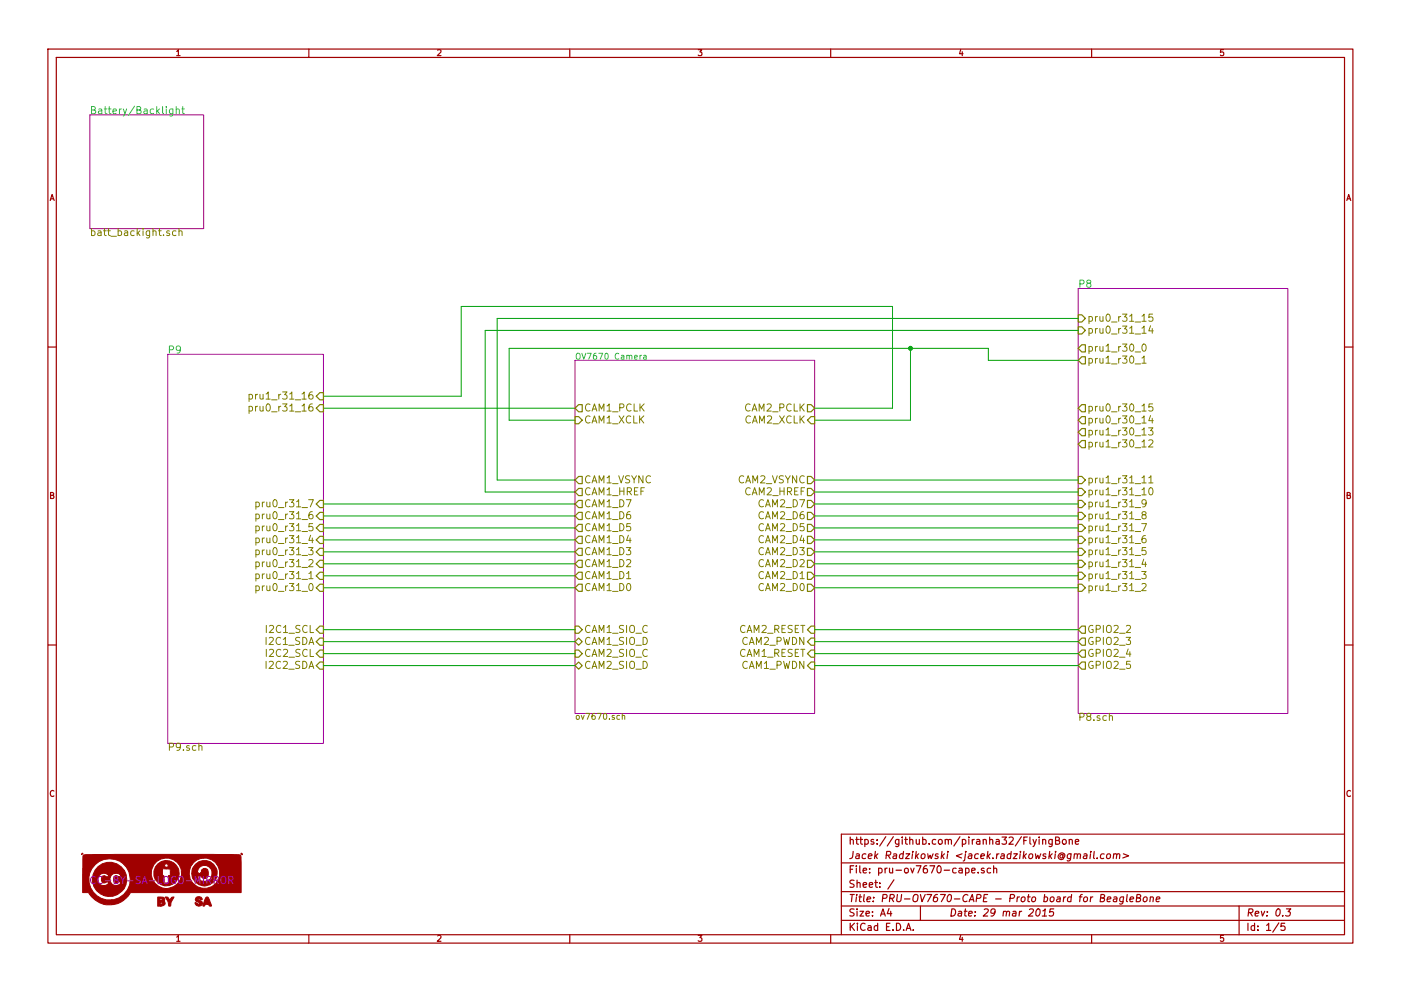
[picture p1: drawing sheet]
<svg xmlns="http://www.w3.org/2000/svg" width="297mm" height="210mm" viewBox="0 0 297 210" stroke-linecap="round" stroke-linejoin="round" font-family="sans-serif">
<g fill="none" stroke="#a00000" stroke-width=".25">
<path d="M10.2 10.4h276.6v189.7h-276.6zM11.9 12.2h273.2v186.1h-273.2zM65.5 10.4v1.8M120.8 10.4v1.8M176.1 10.4v1.8M231.4 10.4v1.8M10.2 73.6h1.7M285.1 73.6h1.7M10.2 136.8h1.7M285.1 136.8h1.7M218.4 177.6v1.3l.2 .2M219 178.1l.4 1"/>
<path d="M219.7 178.1l-.5 1.4-.2 .1M220.3 177.6v.1M220.3 178.1v1M221.1 178.3v-.1a.36 .36 0 0 1 .6 .1v.8M221.1 178.1v1M223.1 178.1v1.2l-.3 .3-.4-.1M223.1 178.2l-.4-.1-.3 .3v.6l.3 .1 .4-.1M223.8 178.3h.7l.1-.3-.1-.3-.7-.1v1.5h.6l.2-.1 .1-.4-.4-.3M225.3 178.3l.3-.2 .4 .2v.7l-.2 .1-.5-.1zM226.7 178.3l.1-.1a.36 .36 0 0 1 .6 .1v.8M226.7 178.1v1M228 178.6l.7-.1v-.3l-.5-.1-.2 .2 .1 .7h.6"/>
<path d="M285.1 177h-106.7v21.3M65.5 198.3v1.8M120.8 198.3v1.8M176.1 198.3v1.8M178.4 183.1h106.7M178.4 189.2h106.7M178.4 195.3h106.7M178.4 192.2h106.7M188.5 192.8l-.4 1h1M188.8 193.3v1.1M189.5 186.7l-1.3 1.9M192.1 197.4l.5-1.5 .5 1.5"/>
<path d="M192.3 197h.7M193.6 197.3v.1M195.1 192.2v3.1M204.7 184.3l.5-.1 .3 .3-.1 .6-.2 .1-.5-.1M206 184.7l.8-.1-.1-.3-.5-.1-.2 .2 .1 .7h.6M207.4 185.1v.1M208.6 184.3l-.3-.1-.2 .2v.2l.5 .2v.3h-.5M210 184.3l-.4-.1-.3 .3 .1 .6 .2 .1 .4-.1M210.7 184.3a.36 .36 0 0 1 .6 .1v.8M210.7 183.7v1.5M219.9 193l.2-.2a.78 .78 0 0 1 .5 .7 .78 .78 0 0 1-.3 .7l-.4 .2-.3-.3v-.7zM221 194.4h.9"/>
<path d="M221.1 193.3l.5-.5-.2 1.6M223.4 192.8h-.7l-.2 .8 .3-.2 .5 .1 .1 .2-.2 .5-.2 .2-.6-.2M229.8 181.2h.6v1M230.5 181.5l-.7 .2-.1 .3 .2 .2 .5-.1M231.2 181.1l-.1 1.1M231.3 180.6v.2M231.4 198.3v1.8M232 180.6l-.1 1.4 .2 .2M232.6 182v.2M233.3 190.5l.7-.1 .2-.5-.8-.1-.2 1.5 .9-.1 .1-.4-.3-.3M234.1 181.2l-.4-.1-.4 .4v.5l.3 .2 .4-.1M234.7 190.8l.8-.1v-.3h-.6l-.2 .7 .2 .2 .5-.1"/>
<path d="M234.7 181.3l.3-.2 .4 .2-.1 .7-.2 .2-.5-.2zM236.1 181.3l.3-.2 .3 .1v1M236.1 181.1l-.1 1.1M236.2 190.4h.6l-.1 .9M236.8 181.4l.2-.3 .4 .1-.1 1M236.8 190.7l-.7 .1-.1 .3 .2 .2 .5-.1M238.2 181.1l1.1 .5-1.3 .4M238.2 190.4l-.4-.1-.4 .3v.6l.3 .1 .4-.1M238.2 190.3l-.1 1.2-.4 .3-.3-.1M239 189.8l-.2 1.3 .2 .2M239.6 190.8l.7-.1v-.3h-.6l-.2 .7 .3 .2 .4-.1M241 190.5l.7-.1 .1-.5-.7-.1-.2 1.5 .8-.1 .1-.4-.3-.3"/>
<path d="M242.5 190.4l.3-.1 .4 .1v.6l-.4 .3-.4-.1zM243.9 190.4l.2-.1 .4 .1-.1 .9M243.9 190.3l-.1 1M245.1 190.8l.8-.1-.1-.3h-.5l-.2 .7 .2 .2 .4-.1M262.7 192.2v6.1M271.1 195.8l-1.3 2M272.4 195.9h-.7l-.1 .7 .2-.1h.5l.2 .3-.1 .5-.2 .1-.6-.1M272.7 192.8h1l-.6 .6 .4 .1 .1 .2-.1 .4-.3 .3-.6-.2"/>
</g>
<g fill="#a00000" stroke="#a00000" stroke-width=".21">
<path d="M17.4 181l.2 .1-.3 .2z"/>
<path d="M51.1 181l.3 .1v.3z"/>
<path d="M35.1 190.3a.75 .75 0 0 1 .9 .6l.1-.1a.66 .66 0 0 1 .8-.5l-.6 1-.1 .9-.2 .1-.2-.1-.1-.8z"/>
<path d="M41.6 190.4l.2-.1a.89 .89 0 0 1 1.1 .4v.2h-.2l-.5-.3-.3 .1 .9 .6 .2 .4a.81 .81 0 0 1-.9 .6 .81 .81 0 0 1-.7-.8l.6 .3 .4-.1-.9-.5-.1-.3z"/>
<path d="M33.5 190.3l1.1 .1a.68 .68 0 0 1 .2 .8l.2 .4a.83 .83 0 0 1-.9 .6v-.4l.4-.2v-.1l-.4-.1v-.3l.3-.3-.1-.1h-.4l.2 .7-.2 .2v.2h.2v.4l-.6 .1z"/>
<path d="M43.6 190.4l.3-.1 .3 .1 .7 1.8h-.5l-.2-.3-.3-.1v-.4h.1l-.1-.4-.1 .3 .1 .1v.4l-.3 .1-.3 .3h-.3z"/>
<path d="M33.4 183.3a2.69 2.69 0 0 1 4.5 1.2 2.69 2.69 0 0 1-3.1 3.4v-.6h.9v-1.5l.4-.2v-1.2l-.9-.1v-.3l.4-.2 .1-.3-.3-.2h-.3l-.2 .3 .1 .3 .2 .1v.3h-.8v1.2l.4 .4v2a2.66 2.66 0 0 1-2.1-1.9 2.66 2.66 0 0 1 .7-2.7z"/>
<path d="M41.5 183.4a2.7 2.7 0 0 1 4.4 .9 2.7 2.7 0 0 1-2.6 3.7v-1a1.66 1.66 0 0 0 1.6-2.2 1.66 1.66 0 0 0-2.6-.8l-.5 .9 .5 .5 .4-.5v-.2a.77 .77 0 0 1 .9-.5 .77 .77 0 0 1 .6 .8 1.01 1.01 0 0 1-.9 1.4l-.6-.3a.49 .49 0 0 0-.8-.1l.2 .4a1.26 1.26 0 0 0 1.2 .6v1a2.67 2.67 0 0 1-2.5-1.7 2.67 2.67 0 0 1 .7-2.9z"/>
<path d="M20.8 183.8a3.6 3.6 0 0 1 5.5 .7 3.6 3.6 0 0 1-1.5 5.3v-1.9l.8-.5v-.2l-.4-.2a.69 .69 0 0 1-1 .2l-.1-.8 .1-.5a.77 .77 0 0 1 1 .1l.5-.2a1.32 1.32 0 0 0-2.3 .2 1.32 1.32 0 0 0 1.4 1.9v1.9a3.3 3.3 0 0 1-2.8 .2v-2.1l.6-.1 .6-.5a.62 .62 0 0 0-1 0h-.3a.97 .97 0 0 1-.2-1.4l.4-.1 .5 .2 .5-.2a1.31 1.31 0 0 0-2.2 .2 1.31 1.31 0 0 0 1.1 1.9v2.1a3.6 3.6 0 0 1-1.2-6.2z"/>
<path d="M17.7 181.4l6.9-.1 26.4 .1 .1 8h-8.3v-.9a3.2 3.2 0 0 0 3.7-4.1 3.2 3.2 0 0 0-5.2-1.6 3.2 3.2 0 0 0 .6 5.4l.9 .3v.9h-7.7v-.9a3.2 3.2 0 0 0 3.2-4.4 3.2 3.2 0 0 0-5.4-1 3.2 3.2 0 0 0 1.6 5.3l.6 .1v.9h-7.4a5 5 0 0 1-4 2.5v-1a4.4 4.4 0 0 0 3.2-6.7 4.4 4.4 0 0 0-7.5 0 4.4 4.4 0 0 0 3.2 6.7h1.1v1a5 5 0 0 1-4.9-2.5h-1.3z"/>
</g>
<path d="M19 24.4h24.2v24.1h-24.2zM35.6 75.2h33v82.5h-33zM121.9 76.4h50.8v75h-50.8zM228.6 61.2h44.4v90.2h-44.4zM20.2 186.1a.72 .72 0 0 0-1 .5 .72 .72 0 0 0 .7 .9l.3-.2M48.5 186.8l.8-.1 .1-.2-.1-.4-.2-.2h-.6v1.6M48.9 186.8l.5 .7" fill="none" stroke="#a000a0" stroke-width=".21"/>
<path d="M36.7 23.1v1.3l-.3 .2h-.4M36.7 23.2l-.5-.1-.3 .3 .1 .6 .2 .1 .5-.1M37.4 23.3v-.1a.36 .36 0 0 1 .6 .1v.8M37.4 22.6v1.5M38.5 23.1h.6M38.7 22.6v1.3l.4 .2M136 75.4l-.3 .2M136.5 75.4h.5v.8M137 75.7l-.6 .2 .1 .3h.5" fill="none" stroke="#00a0a0" stroke-width=".21"/>
<g fill="none" stroke="#808000" stroke-width=".21">
<path d="M37.3 49h-.4l-.3 .3 .1 .6 .2 .1 .4-.1M37.9 49.1l.1-.1a.36 .36 0 0 1 .6 .2v.8M37.9 48.5v1.5M240.7 77.2h1.1M242.1 76l.5-.5v1.6M242.1 77.1h.9M242.3 73.1l.2-.1a.81 .81 0 0 1 .5 .8 .81 .81 0 0 1-.5 .7l-.2-.1-.2-.5zM243.9 69.1l-.3 1.1h.9M244.3 69.7v1M244.4 66.6h-.8v.8l.2-.2 .5 .1 .1 .2v.5l-.3 .2-.5-.2M52.8 83.7h.4l.3 .3v.6l-.3 .1-.4-.1M52.8 86.3l.4-.1 .3 .3v.6l-.3 .1-.4-.1"/>
<path d="M52.8 83.7v1.5M52.8 86.2v1.5M243.5 90.8h.9l-.5 .6 .5 .1v.7l-.3 .1-.6-.1M243.6 93.5l.5-.2 .3 .4-.9 1.1h.9M243.9 88.2l-.3 1h.9M244.3 88.7v1.1M244.4 85.7h-.8v.7l.2-.1 .5 .1 .1 .2v.5l-.3 .1-.5-.1M54.3 119.3l.4-.1 .3 .3-.1 .6-.2 .1h-.4M54.3 116.8l.4-.1 .3 .3-.1 .6-.2 .1-.4-.1M54.3 114.2l.4-.1 .3 .3-.1 .6-.2 .2-.4-.1M54.3 111.7l.4-.1 .3 .3-.1 .6-.2 .1-.4-.1M54.3 109.1h.4l.3 .3-.1 .6-.2 .1-.4-.1"/>
<path d="M54.3 106.6l.4-.1 .3 .3-.1 .6-.2 .1h-.4M54.3 106.5v1.5M54.3 109.1v1.5M54.3 111.6v1.5M54.3 114.1v1.6M54.3 116.7v1.5M54.3 119.2v1.5M242.1 111.1h1l-.7 1.5M242.1 102.5h.9M242.4 109.2l-.3-.3 .1-.2 .2-.1h.4l.2 .3-.1 .2-.6 .2-.2 .2 .1 .5 .2 .1h.3l.3-.3v-.3l-.3-.3M242.5 118.6l-.4 1.1h1M242.8 113.6l-.4 .1a.99 .99 0 0 0 0 1.5l.5-.2 .1-.5-.3-.3-.4 .1-.2 .2"/>
<path d="M242.8 119.2v1M242.9 116.2h-.7l-.1 .7 .2-.1h.5l.2 .3-.1 .5-.2 .1-.6-.1M243 106.7l-.3 .3-.4-.1-.2-.2 .2-.6 .4-.1 .2 .2a1.16 1.16 0 0 1-.2 1.3h-.4M243.6 101.4l.4-.5v1.6M243.6 102.5h.8M243.8 103.6l.1-.1a.81 .81 0 0 1 .6 .7 .81 .81 0 0 1-.6 .8 .98 .98 0 0 1-.1-1.4zM54.3 124.4l.4-.1 .3 .3-.1 .6-.2 .1-.4-.1M54.3 121.8h.4l.3 .3-.1 .6-.2 .1-.4-.1M54.3 121.8v1.5M54.3 124.3v1.5M242.1 121.3h.9l-.5 .5 .4 .2v.7l-.2 .1-.6-.1M242.1 123.9l.6-.1 .3 .4-.9 1.1h.9"/>
<path d="M42.2 158.3a.36 .36 0 0 1 .6 .1v.8M131.9 151.9l.5-.1 .1 .8M131.9 151.4v1.2M235.2 152l.1-.1a.36 .36 0 0 1 .6 .2v.8"/>
</g>
<g fill="none" stroke="#00a000" stroke-width=".21">
<path d="M193 73.9v15.2h-20.3M228.6 70.1h-125.7v34.3h19M228.6 67.6h-123.2v34.2h16.5M228.6 76.4h-19.1v-2.5h-101.6v15.2h14M68.6 86.6h53.3M68.6 84.1h29.2v-19.1h91.4v21.6h-16.5M68.6 119.6h53.3M68.6 117.1h53.3M68.6 114.5h53.3M68.6 112h53.3M68.6 109.5h53.3M68.6 106.9h53.3"/>
<path d="M172.7 119.6h55.9M172.7 117.1h55.9M172.7 114.5h55.9M172.7 112h55.9M172.7 109.5h55.9M172.7 106.9h55.9M172.7 104.4h55.9M172.7 101.8h55.9M68.6 124.7h53.3M68.6 122.2h53.3M68.6 138.7h53.3M68.6 133.6h53.3"/>
<path d="M68.6 136.1h53.3M172.7 124.7h55.9M172.7 122.2h55.9M172.7 138.7h55.9M172.7 133.6h55.9M172.7 136.1h55.9M68.6 141.2h53.3M172.7 141.2h55.9"/>
</g>
<g fill="none" stroke="#808000" stroke-width=".25">
<path d="M228.6 69.3h.8l.7 .8-.7 .8h-.8zM228.6 66.8h.8l.7 .8-.7 .7h-.8zM229.4 73.1h.7v1.6h-.7l-.8-.8zM229.4 75.7h.7v1.5h-.7l-.8-.8zM67.8 83.3h.8v1.5h-.8l-.7-.7zM67.8 85.8h.8v1.6h-.8l-.7-.8zM121.9 88.4h.8l.7 .7-.7 .8h-.8zM122.7 85.8h.7v1.6h-.7l-.8-.8zM171.2 85.8h.8l.7 .8-.7 .8h-.8zM172 88.4h.7v1.5h-.7l-.8-.8zM228.6 94.2l.8-.7h.7v1.5h-.7zM228.6 86.6l.8-.8h.7v1.6h-.7z"/>
<path d="M229.4 90.9h.7v1.6h-.7l-.8-.8zM229.4 88.4h.7v1.5h-.7l-.8-.8zM67.8 118.9h.8v1.5h-.8l-.7-.8zM67.8 116.3h.8v1.6h-.8l-.7-.8zM67.8 113.8h.8v1.5h-.8l-.7-.8zM67.8 111.2h.8v1.6h-.8l-.7-.8zM67.8 108.7h.8v1.5h-.8l-.7-.7zM67.8 106.2h.8v1.5h-.8l-.7-.8zM122.7 101.1h.7v1.5h-.7l-.8-.8zM122.7 106.2h.7v1.5h-.7l-.8-.8zM122.7 111.2h.7v1.6h-.7l-.8-.8zM122.7 116.3h.7v1.6h-.7l-.8-.8z"/>
<path d="M122.7 103.6h.7v1.6h-.7l-.8-.8zM122.7 108.7h.7v1.5h-.7l-.8-.7zM122.7 113.8h.7v1.5h-.7l-.8-.8zM122.7 118.9h.7v1.5h-.7l-.8-.8zM171.2 103.6h.8l.7 .8-.7 .8h-.8zM171.2 108.7h.8l.7 .8-.7 .7h-.8zM171.2 113.8h.8l.7 .7-.7 .8h-.8zM171.2 118.9h.8l.7 .7-.7 .8h-.8zM171.2 116.3h.8l.7 .8-.7 .8h-.8zM171.2 111.2h.8l.7 .8-.7 .8h-.8zM171.2 106.2h.8l.7 .7-.7 .8h-.8zM171.2 101.1h.8l.7 .7-.7 .8h-.8z"/>
<path d="M228.6 118.9h.8l.7 .7-.7 .8h-.8zM228.6 116.3h.8l.7 .8-.7 .8h-.8zM228.6 113.8h.8l.7 .7-.7 .8h-.8zM228.6 111.2h.8l.7 .8-.7 .8h-.8zM228.6 108.7h.8l.7 .8-.7 .7h-.8zM228.6 106.2h.8l.7 .7-.7 .8h-.8zM228.6 103.6h.8l.7 .8-.7 .8h-.8zM228.6 101.1h.8l.7 .7-.7 .8h-.8zM67.1 136.1l.7-.7h.8v1.5h-.8zM67.8 123.9h.8v1.6h-.8l-.7-.8zM67.8 121.4h.8v1.5h-.8l-.7-.7zM67.8 132.8h.8v1.6h-.8l-.7-.8z"/>
<path d="M67.8 137.9h.8v1.5h-.8l-.7-.7zM121.9 136.1l.8-.7 .7 .7-.7 .8zM121.9 137.9h.8l.7 .8-.7 .7h-.8zM121.9 132.8h.8l.7 .8-.7 .8h-.8zM122.7 121.4h.7v1.5h-.7l-.8-.7zM122.7 123.9h.7v1.6h-.7l-.8-.8zM171.2 123.9h.8l.7 .8-.7 .8h-.8zM171.2 136.1l.8-.7h.7v1.5h-.7zM171.2 121.4h.8l.7 .8-.7 .7h-.8zM172 137.9h.7v1.5h-.7l-.8-.7zM172 132.8h.7v1.6h-.7l-.8-.8zM228.6 123.9h.8l.7 .8-.7 .8h-.8z"/>
<path d="M228.6 121.4h.8l.7 .8-.7 .7h-.8zM229.4 132.8h.7v1.6h-.7l-.8-.8zM229.4 135.4h.7v1.5h-.7l-.8-.8zM229.4 137.9h.7v1.5h-.7l-.8-.7zM67.1 141.2l.7-.7h.8v1.5h-.8zM121.9 141.2l.8-.7 .7 .7-.7 .8zM172 140.5h.7v1.5h-.7l-.8-.8zM228.6 141.2l.8-.7h.7v1.5h-.7z"/>
</g>
<circle cx="193" cy="73.9" r=".41" fill="#00a000" stroke="#00a000" stroke-width=".25"/>
<g font-size="2.1" fill="#00a0a0">
<text x="19" y="24.3">Battery/Backlight</text>
<text x="228.6" y="61.1">P8</text>
<text x="35.6" y="75.1">P9</text>
</g>
<g font-size="2.1" fill="#808000">
<text x="19" y="50.1">batt_backight.sch</text>
<text x="230.5" y="70.9">pru0_r31_14</text>
<text x="230.5" y="68.3">pru0_r31_15</text>
<text x="230.5" y="74.7">pru1_r30_0</text>
<text x="230.5" y="77.2">pru1_r30_1</text>
<text x="54.2" y="84.8">pru1_r31_16</text>
<text x="54.2" y="87.4">pru0_r31_16</text>
<text x="123.9" y="87.4">CAM1_PCLK</text>
<text x="123.9" y="89.9">CAM1_XCLK</text>
<text x="157.8" y="89.9">CAM2_XCLK</text>
<text x="157.8" y="87.4">CAM2_PCLK</text>
<text x="230.5" y="87.4">pru0_r30_15</text>
<text x="230.5" y="89.9">pru0_r30_14</text>
<text x="230.5" y="95">pru1_r30_12</text>
<text x="230.5" y="92.5">pru1_r30_13</text>
<text x="55.3" y="107.7">pru0_r31_7</text>
<text x="123.9" y="102.6">CAM1_VSYNC</text>
<text x="123.9" y="107.7">CAM1_D7</text>
<text x="123.9" y="105.2">CAM1_HREF</text>
<text x="156.3" y="102.6">CAM2_VSYNC</text>
<text x="157.8" y="105.2">CAM2_HREF</text>
<text x="160.9" y="107.7">CAM2_D7</text>
<text x="230.5" y="107.7">pru1_r31_9</text>
<text x="230.5" y="105.2">pru1_r31_10</text>
<text x="230.5" y="102.6">pru1_r31_11</text>
<text x="55.3" y="112.8">pru0_r31_5</text>
<text x="55.3" y="110.2">pru0_r31_6</text>
<text x="123.9" y="112.8">CAM1_D5</text>
<text x="123.9" y="110.2">CAM1_D6</text>
<text x="160.9" y="110.2">CAM2_D6</text>
<text x="160.9" y="112.8">CAM2_D5</text>
<text x="230.5" y="112.8">pru1_r31_7</text>
<text x="230.5" y="110.2">pru1_r31_8</text>
<text x="55.3" y="117.9">pru0_r31_3</text>
<text x="55.3" y="115.3">pru0_r31_4</text>
<text x="123.9" y="117.9">CAM1_D3</text>
<text x="123.9" y="115.3">CAM1_D4</text>
<text x="160.9" y="115.3">CAM2_D4</text>
<text x="160.9" y="117.9">CAM2_D3</text>
<text x="230.5" y="117.9">pru1_r31_5</text>
<text x="230.5" y="115.3">pru1_r31_6</text>
<text x="55.3" y="125.5">pru0_r31_0</text>
<text x="55.3" y="122.9">pru0_r31_1</text>
<text x="55.3" y="120.4">pru0_r31_2</text>
<text x="123.9" y="122.9">CAM1_D1</text>
<text x="123.9" y="120.4">CAM1_D2</text>
<text x="123.9" y="125.5">CAM1_D0</text>
<text x="160.9" y="120.4">CAM2_D2</text>
<text x="160.9" y="125.5">CAM2_D0</text>
<text x="160.9" y="122.9">CAM2_D1</text>
<text x="230.5" y="125.5">pru1_r31_2</text>
<text x="230.5" y="122.9">pru1_r31_3</text>
<text x="230.5" y="120.4">pru1_r31_4</text>
<text x="56.5" y="136.9">I2C1_SDA</text>
<text x="56.7" y="134.4">I2C1_SCL</text>
<text x="123.9" y="136.9">CAM1_SIO_D</text>
<text x="123.9" y="134.4">CAM1_SIO_C</text>
<text x="156.5" y="134.4">CAM2_RESET</text>
<text x="157.1" y="136.9">CAM2_PWDN</text>
<text x="230.5" y="134.4">GPIO2_2</text>
<text x="230.5" y="136.9">GPIO2_3</text>
<text x="56.5" y="142">I2C2_SDA</text>
<text x="56.7" y="139.4">I2C2_SCL</text>
<text x="123.9" y="142">CAM2_SIO_D</text>
<text x="123.9" y="139.4">CAM2_SIO_C</text>
<text x="156.5" y="139.4">CAM1_RESET</text>
<text x="157.1" y="142">CAM1_PWDN</text>
<text x="230.5" y="139.4">GPIO2_4</text>
<text x="230.5" y="142">GPIO2_5</text>
<text x="228.6" y="153">P8.sch</text>
<text x="35.6" y="159.4">P9.sch</text>
</g>
<g font-size="2.1" fill="#a00000">
<text x="179.9" y="179.3">https://github.com/piranha32/FlyingBone</text>
<text x="179.9" y="185.4">File: pru-ov7670-cape.sch</text>
<text x="179.9" y="182.3">Jacek Radzikowski &lt;jacek.radzikowski@gmail.com&gt;</text>
<text x="179.9" y="191.5">Title: PRU-OV7670-CAPE - Proto board for BeagleBone</text>
<text x="179.9" y="188.4">Sheet: /</text>
<text x="179.9" y="197.6">KiCad E.D.A.</text>
<text x="179.9" y="194.5">Size: A4</text>
<text x="201.2" y="194.5">Date: 29 mar 2015</text>
<text x="264.2" y="194.5">Rev: 0.3</text>
<text x="264.2" y="197.6">Id: 1/5</text>
</g>
<text font-size="2.1" fill="#a000a0" x="21" y="187.6">CC-BY-SA-LOGO-MIRROR</text>
<g font-size="1.8" fill="#a00000">
<text x="37.3" y="11.9">1</text>
<text x="92.7" y="11.9">2</text>
<text x="148" y="11.9">3</text>
<text x="203.3" y="11.9">4</text>
<text x="258.6" y="11.9">5</text>
<text x="10.4" y="42.7">A</text>
<text x="285.3" y="42.7">A</text>
<text x="10.4" y="105.9">B</text>
<text x="285.3" y="105.9">B</text>
<text x="10.4" y="169.1">C</text>
<text x="285.3" y="169.1">C</text>
<text x="37.3" y="199.8">1</text>
<text x="92.7" y="199.8">2</text>
<text x="148" y="199.8">3</text>
<text x="203.3" y="199.8">4</text>
<text x="258.6" y="199.8">5</text>
</g>
<text font-size="1.8" fill="#00a0a0" x="121.9" y="76.3">OV7670 Camera</text>
<text font-size="1.8" fill="#808000" x="121.9" y="152.7">ov7670.sch</text>
</svg>
